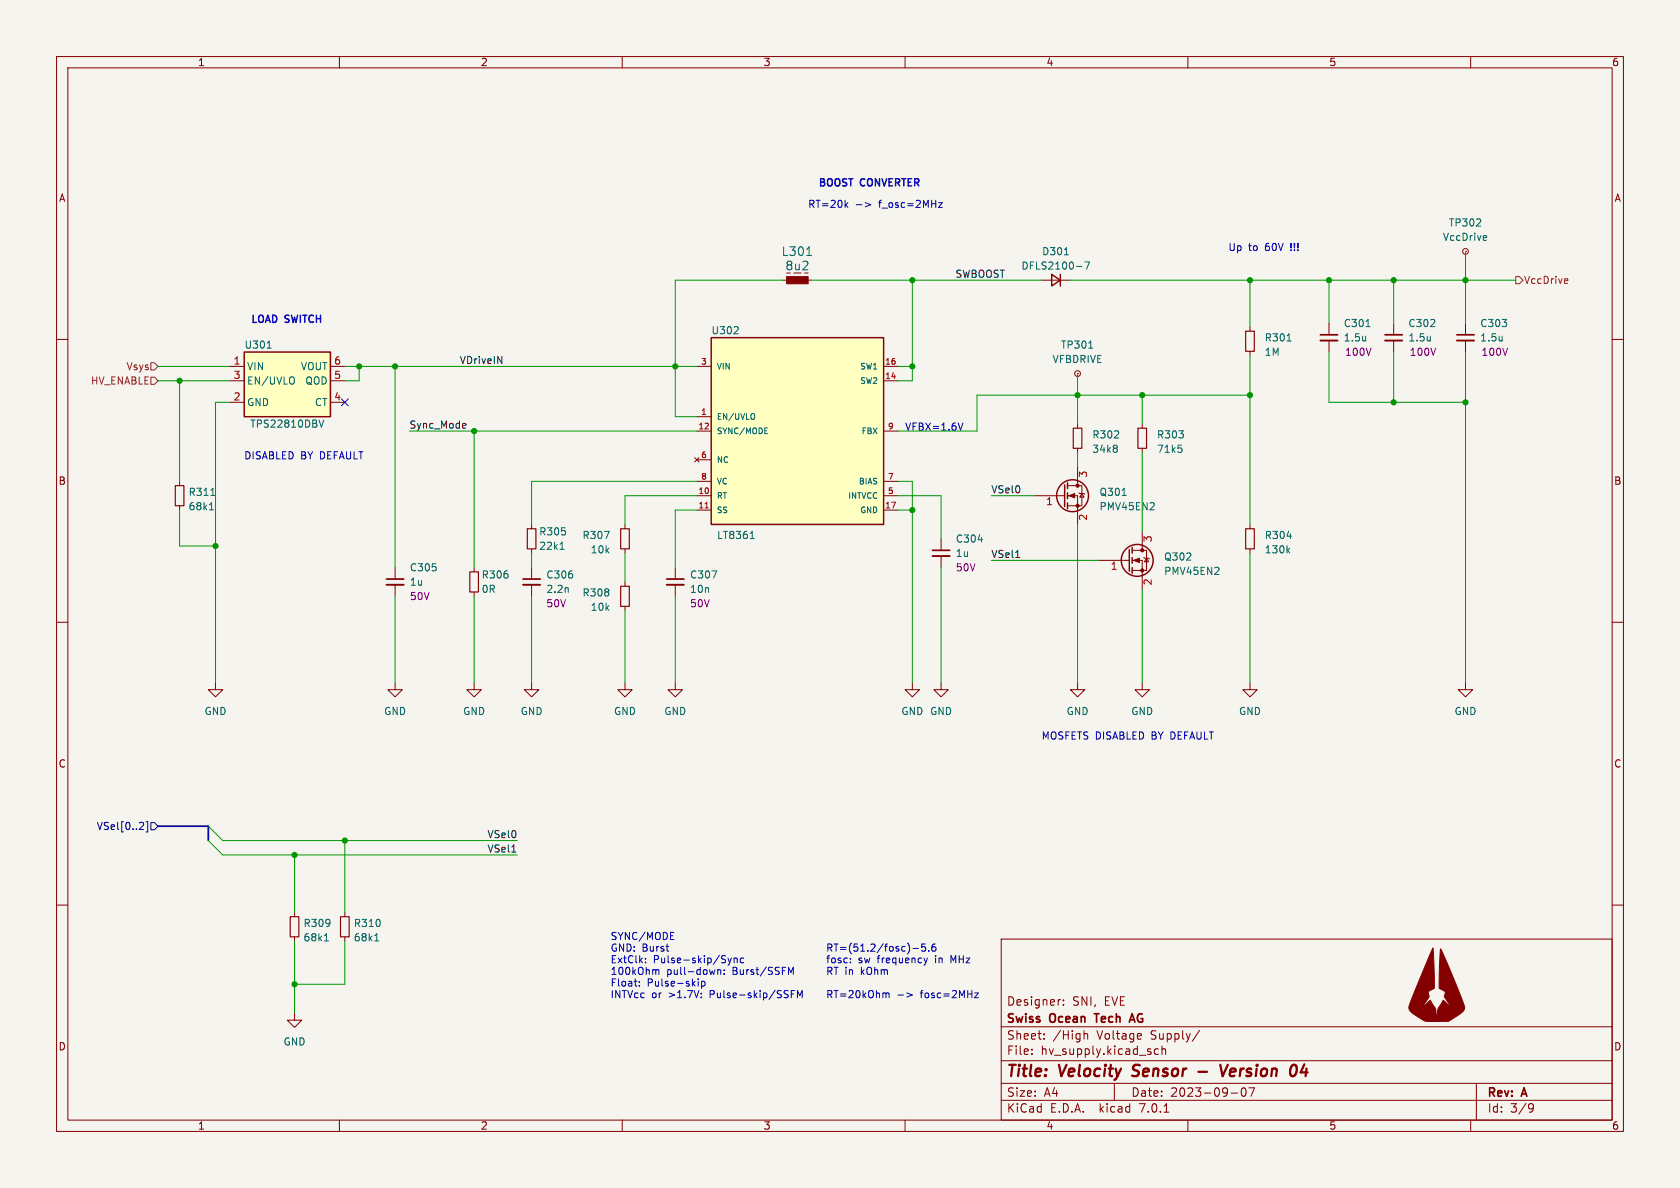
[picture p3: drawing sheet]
<svg xmlns="http://www.w3.org/2000/svg" width="297mm" height="210mm" viewBox="0 0 297 210" stroke-linecap="round" stroke-linejoin="round" font-family="sans-serif">
<path d="M0 0h297v210h-297z" fill="#f5f4ef" stroke="#f5f4ef" stroke-width=".18"/>
<g fill="none" stroke="#840000" stroke-width=".18">
<path d="M10 10h277v190h-277zM12 12h273v186h-273zM60 10v2M110 10v2M160 10v2M210 10v2M260 10v2M10 60h2M138.4 49.5h.5M143 49.5h.5M184.1 49.5h5.1M221 57.8v.7"/>
<path d="M234.9 57.2v2M246.4 57.2v2M259.1 44.5h.1M259.1 57.2v2M285 60h2M40.6 64.8h2.6M40.6 71.1h2.6M40.6 67.3h2.6M58.4 64.8h2.6M58.4 71.1h2.6M58.4 67.3h2.6M123.2 64.8h2.5"/>
<path d="M123.2 73.7h2.5M123.2 76.2h2.5M156.2 64.8h2.5M156.2 67.3h2.5M156.2 76.2h2.5M190.5 66h.1M190.5 74.9v.8M190.5 79.2v.8M201.9 74.9v.8M201.9 79.2v.8M221 62.1v.8M234.9 60.2v2"/>
<path d="M246.4 60.2v2M259.1 60.2v2M31.7 85.1v.8M31.7 89.4v.8M94 92.7v.8M94 97v.8M110.5 92.7v.8M110.5 97v.8M122.8 80.9l.8 .8M123.2 87.6h2.5M123.2 90.2h2.5M123.2 85.1h2.5"/>
<path d="M123.2 81.3h2.5M123.6 80.9l-.8 .8M156.2 87.6h2.5M156.2 90.2h2.5M156.2 85.1h2.5M166.4 95.3v2M166.4 98.3v2M182.9 87.6h5.3M188.7 87.6h1.8v5.1M188.7 85.9h1.8M190.5 85.9h.8v3.5h-2.6M190.5 82.6v3.3"/>
<path d="M190.8 87.1l.1 .1h.7l.2 .2M191.3 87.2l.3 .7h-.7zM194.3 99.1h5.3M200.2 99.1h1.7v5M200.2 97.3h1.7M201.9 97.3h.8v3.5h-2.5M201.9 94v3.3M202.2 98.6l.1 .1h.8l.1 .1M202.7 98.7l.4 .6h-.8zM221 92.7v.8M221 97v.8M10 110h2"/>
<path d="M69.8 100.3v2.1M69.8 103.4v2M83.8 100.3v.8M83.8 104.6v.8M94 100.3v2.1M94 103.4v2M110.5 102.9v.7M110.5 107.2v.8M119.4 100.3v2.1M119.4 103.4v2M285 110h2M38.1 120.7v1.2h1.3l-1.3 1.3-1.3-1.3h1.3"/>
<path d="M69.8 120.7v1.2h1.3l-1.3 1.3-1.2-1.3h1.2M83.8 120.7v1.2h1.3l-1.3 1.3-1.3-1.3h1.3M94 120.7v1.2h1.2l-1.2 1.3-1.3-1.3h1.3M110.5 120.7v1.2h1.3l-1.3 1.3-1.3-1.3h1.3M119.4 120.7v1.2h1.2l-1.2 1.3-1.3-1.3h1.3M161.3 120.7v1.2h1.3l-1.3 1.3-1.3-1.3h1.3M166.4 120.7v1.2h1.2l-1.2 1.3-1.3-1.3h1.3M190.5 120.7v1.2h1.3l-1.3 1.3-1.3-1.3h1.3M201.9 120.7v1.2h1.3l-1.3 1.3-1.2-1.3h1.2M221 120.7v1.2h1.2l-1.2 1.3-1.3-1.3h1.3M259.1 120.7v1.2h1.2l-1.2 1.3-1.3-1.3h1.3M10 160h2"/>
<path d="M285 160h2M52.1 179.1v1.2h1.2l-1.2 1.3-1.3-1.3h1.3M52.1 161.3v.8M52.1 165.6v.8M61 161.3v.8M61 165.6v.8M177 166h108v32h-108zM187.4 176.7h.1M188 177.6v.1M188 176.8v.1M60 198v2M110 198v2"/>
<path d="M160 198v2M177 194.5h108M177 191.5h108M177 187.5h108M177 181.5h108M182.4 186.3v.1M182.4 185.5v.1M184.6 183.6v.1M184.6 182.8v.1M191.6 182.2v1.5M191.6 182.8l.3-.1 .3 .1 .1 .9M197 191.5v3"/>
<path d="M201.6 182.7l.2 .4-.7 .1M201.7 183.6l-.1 .1M204.8 185.5l-.4-.1-.3 .3v.4l.1 .2h.6M205.4 185.5l.2-.1 .4 .1 .1 .9M205.4 184.9v1.5M205.8 196.6h.8M210 198v2M212.1 182.1l-1.3 2M217.6 193.2h1.2M219.6 192.4l.2-.1a.81 .81 0 0 1 .6 .6 .81 .81 0 0 1-.3 .8l-.2 .1a.81 .81 0 0 1-.6-.6 .81 .81 0 0 1 .3-.8zM220.8 192.3h1l-.7 1.5M260 198v2"/>
<path d="M261 191.5v6.5M270.5 195.1l.5 .1a.99 .99 0 0 1-.4 1.4h-.2M271.1 195.7l-.2 .3h-.4"/>
<circle cx="259.1" cy="44.5" r=".51"/>
<circle cx="190.5" cy="66" r=".51"/>
</g>
<path d="M200.1 190.1l.3 .1M211.9 189.5h1.5M215.7 188.2l.4 2 1-2M228.9 188.2a1.3 1.3 0 0 1-.1 1.9" fill="none" stroke="#840000" stroke-width=".4"/>
<path d="M233.4 59.2h3.1M244.9 59.2h3M257.6 59.2h3M164.8 97.3h3.1M68.3 102.4h3.1M92.5 102.4h3M117.9 102.4h3M193.4 179.2h.9M199.6 180.7l.5-1.5 .5 1.5M199.8 180.3h.7" fill="none" stroke="#840000" stroke-width=".3"/>
<g fill="#840000" stroke="#840000" stroke-width=".18">
<path d="M139.1 48.9h3.8v1.3h-3.8z"/>
<path d="M253.3 167.6l.3 7.1-1.1 .6 .2 .9-1.5 2.2 1.7-1.6 .2 .4a3.6 3.6 0 0 1 .9 2.8v-.1a4.3 4.3 0 0 1 1.2-3.1l1.6 1.6-1.5-2.2 .2-.9-1.1-.6 .3-7 3.1 7.2a11.5 11.5 0 0 1 1.1 3.4l-.4 .6-2.4 1.7h-2a4.2 4.2 0 0 1-2.4-.2l-.3-.2a5.9 5.9 0 0 1-2.3-1.9v-.3l.5-1.5z"/>
<path d="M189 87.6l1-.4v.8z"/>
<path d="M200.4 99.1l1-.4v.7z"/>
<circle cx="190.5" cy="89.4" r=".28"/>
<circle cx="190.5" cy="85.9" r=".28"/>
<circle cx="201.9" cy="100.8" r=".28"/>
<circle cx="201.9" cy="97.3" r=".28"/>
</g>
<g fill="none" stroke="#006464" stroke-width=".18">
<path d="M129.7 59h.8M130.4 57.9v.4M142.6 45.2h.9M188.2 45h.7M190.3 47.1h1M191.8 46.3h.8l-.5 1.3M241.5 57.7h.7M262.6 41.7l.2 .3-.6 .1M262.8 42.4l-.2 .1M47.2 61.5h.8M52 66.8v.9M56.4 74.2l.4 1.3 .4-1.3"/>
<path d="M133.4 73.3v.7M135.2 76.7h.5M135.2 75.7h.5M192.5 61.5h.7M197.4 78.8l.1 .1-.1 .3M197.4 79.3l.1 .2-.1 .4M208.3 78.7h.6M208.8 79.2l.2 .2-.2 .5M227.5 60.3h.7M37 90.1h.8M37.3 87.6h.7M37.3 89l.1-.1v1.2"/>
<path d="M99 97.1h.7M99.3 96l.1-.2v1.3M132.6 95.2h.7M132.9 94.1l.1-.2v1.3M198.4 87.6h.7M227.6 97.3l.4 .4M228 96.9l-.5 .5M57.4 166.3h.7M57.6 165.2l.1-.1v1.2M66.2 166.3h.8M66.5 165.2l.1-.1v1.2"/>
</g>
<path d="M220.2 58.5h1.5v3.6h-1.5zM189.7 75.7h1.6v3.5h-1.6zM201.2 75.7h1.5v3.5h-1.5zM31 85.9h1.5v3.5h-1.5zM93.2 93.5h1.5v3.5h-1.5zM109.7 93.5h1.6v3.5h-1.6zM220.2 93.5h1.5v3.5h-1.5zM83.1 101.1h1.5v3.5h-1.5zM109.7 103.6h1.6v3.6h-1.6zM51.3 162.1h1.5v3.5h-1.5zM60.2 162.1h1.5v3.5h-1.5z" fill="none" stroke="#840000" stroke-width=".2"/>
<path d="M233.4 60.2h3.1M244.9 60.2h3M257.6 60.2h3M164.8 98.3h3.1M68.3 103.4h3.1M92.5 103.4h3M117.9 103.4h3" fill="none" stroke="#840000" stroke-width=".33"/>
<g fill="#ffffc2" stroke="#ffffc2" stroke-width=".18">
<path d="M43.2 62.2h15.2v11.5h-15.2z"/>
<path d="M125.7 59.7h30.5v33h-30.5z"/>
</g>
<g fill="none" stroke="#840000" stroke-width=".25">
<path d="M125.7 59.7h30.5v33h-30.5zM185.9 48.5l1.6 1-1.6 1zM187.5 48.5v2M43.2 62.2h15.2v11.5h-15.2zM188.2 85.7v3.8M188.7 85.3v1.1M188.7 87.1v1M188.7 88.9v1M199.6 97.2v3.8M200.2 96.8v1M200.2 98.6v1M200.2 100.3v1"/>
<circle cx="189.6" cy="87.6" r="2.82"/>
<circle cx="201" cy="99.1" r="2.82"/>
</g>
<path d="M124.7 89.8h.5" fill="none" stroke="#a90000" stroke-width=".18"/>
<path d="M268 48.9h.6l.6 .6-.6 .7h-.6zM277 49.3l.2 .3-.6 .1M277.1 50.1h-.1M26.7 64.1h.6l.6 .7-.6 .6h-.6zM26.7 66.7h.6l.6 .6-.6 .6h-.6z" fill="none" stroke="#725600" stroke-width=".18"/>
<path d="M60.4 70.5l1.2 1.2M61.6 70.5l-1.2 1.2M25.1 145.4l.3 .2-.1 .3-.7 .7h.8M25.8 145.2h.3v1.9h-.3M26.7 145.4h.6l.6 .7-.6 .6h-.6z" fill="none" stroke="#000084" stroke-width=".18"/>
<path d="M82.2 74.8l.2 .4-.6 .1M82.3 75.6l-.1 .1M179.6 98.6h.7M90.5 150.6h.7" fill="none" stroke="#0f0f0f" stroke-width=".18"/>
<g fill="none" stroke="#0000c2" stroke-width=".18">
<path d="M149.5 36.2l.4 .5M149.9 35.8l-.5 .5M151.4 36.2h1M153 35.8l.9 .4-.9 .4M165.9 35.8h.7l-.7 .9h.7M170.2 74.8l-.4 1.2M113 174.2v.1M113 173.5v.2M114.1 170.1v.1M114.1 169.4v.1M116.1 171.4l.4 .2v.7M117.7 167.3h.5"/>
<path d="M118.1 168.1h.1M118.5 166.1h.6M118.5 164.8h.6M123.4 173.5v.8M124 176.3v.1M124 175.6v.1M124 173.5v1.2M124 173.5h.4l.2 .2-.1 .6h-.5M126.9 171.5l.2-.1 .3 .1v.8M126.9 171.4v.9M128 172.1v.2M128 171.5v.1"/>
<path d="M128.7 169.4l.3 .8M129 170.2l-.3 .4M129.3 169.4l-.3 .8M129.8 169.4v.8M129.8 169.5l.2-.1h.3v.8M131.5 169.4h-.4l-.2 .2 .1 .5h.5M139.4 171l.4 .9 .4-.9v1.3M139.9 175.7h.4M140.5 175.1h-.6v1.3M141 176.4v-1.3l.4 .9 .4-.9v1.3M150.3 170.1v.1M150.3 169.4v.1"/>
<path d="M156.6 175.6v.1M156.6 175.7v.7M156.6 175.7l.2-.2 .3 .1 .1 .8M158.7 175.9h1M160.3 175.5l1 .4-1 .4M161.4 167.7h1M163.3 169.4l.3 .8M163.6 166.9h-.6l-.1 .6 .2-.1h.4l.1 .2v.4l-.2 .1-.5-.1M163.6 170.2l-.1 .3M164 169.4l-.4 .8M164.2 168v.1M165.3 166.9h-.3a.86 .86 0 0 0 0 1.2l.4-.1 .1-.4-.3-.2h-.2l-.3 .2"/>
<path d="M172.3 175.5h.7l-.7 .9h.7"/>
</g>
<path d="M27.9 146.1h8.9v2.5" fill="none" stroke="#000084" stroke-width=".3"/>
<g fill="none" stroke="#009600" stroke-width=".18">
<path d="M138.4 49.5h-19v24.2h3.8M143.5 49.5h40.6M161.3 49.5v17.8h-2.6M189.2 49.5h78.8M221 49.5v8.3M234.9 49.5v7.7M246.4 49.5v7.7M259.1 44.5v12.7M27.9 64.8h12.7M27.9 67.3h12.7M31.7 67.3v17.8M40.6 71.1h-2.5v49.6"/>
<path d="M61 64.8h62.2M63.5 64.8v2.5h-2.5M69.8 64.8v35.5M72.4 76.2h50.8M83.8 76.2v24.1M158.7 64.8h2.6M190.5 66v8.9M201.9 69.9v5M221 62.9v29.8M221 69.9h-48.3v6.3h-14M234.9 62.2v8.9h24.2M246.4 62.2v8.9"/>
<path d="M259.1 62.2v58.5M31.7 90.2v6.3h6.4M94 97.8v2.5M110.5 97.8v5.1M123.2 90.2h-3.8v10.1M123.2 87.6h-12.7v5.1M123.2 85.1h-29.2v7.6M158.7 85.1h2.6v35.6M158.7 87.6h7.7v7.7M158.7 90.2h2.6M175.3 87.6h7.6M175.3 99.1h19"/>
<path d="M190.5 80v2.6M190.5 92.7v28M201.9 80v14M221 97.8v22.9M69.8 105.4v15.3M83.8 105.4v15.3M94 105.4v15.3M110.5 108v12.7M119.4 105.4v15.3M166.4 100.3v20.4M201.9 104.1v16.6M36.8 148.6l2.6 2.5h52"/>
<path d="M36.8 146.1l2.6 2.5h52M52.1 151.1v10.2M61 148.6v12.7M52.1 166.4v12.7M61 166.4v7.6h-8.9"/>
</g>
<g fill="#009600" stroke="#009600" stroke-width=".18">
<circle cx="201.9" cy="69.9" r=".46"/>
<circle cx="161.3" cy="64.8" r=".46"/>
<circle cx="161.3" cy="49.5" r=".46"/>
<circle cx="190.5" cy="69.9" r=".46"/>
<circle cx="161.3" cy="90.2" r=".46"/>
<circle cx="31.7" cy="67.3" r=".46"/>
<circle cx="63.5" cy="64.8" r=".46"/>
<circle cx="259.1" cy="71.1" r=".46"/>
<circle cx="246.4" cy="71.1" r=".46"/>
<circle cx="221" cy="49.5" r=".46"/>
<circle cx="221" cy="69.9" r=".46"/>
<circle cx="234.9" cy="49.5" r=".46"/>
<circle cx="246.4" cy="49.5" r=".46"/>
<circle cx="259.1" cy="49.5" r=".46"/>
<circle cx="38.1" cy="96.5" r=".46"/>
<circle cx="52.1" cy="151.1" r=".46"/>
<circle cx="61" cy="148.6" r=".46"/>
<circle cx="52.1" cy="174" r=".46"/>
<circle cx="69.8" cy="64.8" r=".46"/>
<circle cx="83.8" cy="76.2" r=".46"/>
<circle cx="119.4" cy="64.8" r=".46"/>
</g>
<g font-size="2.8" fill="#840000">
<text x="178" y="190.8">Title:</text>
<text x="187.4" y="190.8">Velocity</text>
<text x="201" y="190.8">Sensor</text>
<text x="217.7" y="190.8">Version</text>
<text x="230.6" y="190.8">04</text>
</g>
<g font-size="2.1" fill="#006464">
<text x="138.1" y="45.4">L301</text>
<text x="138.8" y="47.9">8u2</text>
</g>
<g font-size="2.1" fill="#840000">
<text x="178" y="177.9">Designer:</text>
<text x="189.6" y="177.9">SNI,</text>
<text x="195.2" y="177.9">EVE</text>
<text x="178" y="183.9">Sheet:</text>
<text x="178" y="181.1">Swiss</text>
<text x="185.7" y="181.1">Ocean</text>
<text x="186.2" y="183.9">/High</text>
<text x="193.9" y="183.9">Voltage</text>
<text x="194.2" y="181.1">Tech</text>
<text x="200.9" y="181.1">AG</text>
<text x="203.5" y="183.9">Supply/</text>
<text x="178" y="186.6">File:</text>
<text x="184" y="186.6">hv_supply.kicad_sch</text>
<text x="178" y="196.8">KiCad</text>
<text x="178" y="194">Size:</text>
<text x="184.6" y="194">A4</text>
<text x="185.7" y="196.8">E.D.A.</text>
<text x="194.4" y="196.8">kicad</text>
<text x="200" y="194">Date:</text>
<text x="201.5" y="196.8">7.0.1</text>
<text x="206.9" y="194">2023-09-07</text>
<text x="263" y="194.2">Rev:</text>
<text x="263" y="196.8">Id:</text>
<text x="267" y="196.8">3/9</text>
<text x="269.2" y="194.2">A</text>
</g>
<g font-size="1.8" fill="#840000">
<text x="35" y="11.8">1</text>
<text x="85" y="11.8">2</text>
<text x="135" y="11.8">3</text>
<text x="185" y="11.8">4</text>
<text x="235" y="11.8">5</text>
<text x="285" y="11.8">6</text>
<text x="10.4" y="35.8">A</text>
<text x="285.4" y="35.8">A</text>
<text x="10.3" y="85.8">B</text>
<text x="285.3" y="85.8">B</text>
<text x="10.3" y="135.8">C</text>
<text x="285.3" y="135.8">C</text>
<text x="10.3" y="185.8">D</text>
<text x="285.3" y="185.8">D</text>
<text x="35" y="199.8">1</text>
<text x="85" y="199.8">2</text>
<text x="135" y="199.8">3</text>
<text x="185" y="199.8">4</text>
<text x="235" y="199.8">5</text>
<text x="285" y="199.8">6</text>
</g>
<g font-size="1.8" fill="#0000c2">
<text x="144.8" y="33">BOOST CONVERTER</text>
<text x="142.9" y="36.8">RT=20k</text>
<text x="155.5" y="36.8">f_osc=2MHz</text>
<text x="217.2" y="44.5">Up</text>
<text x="220.7" y="44.5">to</text>
<text x="223.7" y="44.5">60V</text>
<text x="228.3" y="44.5">!!!</text>
<text x="44.4" y="57.2">LOAD SWITCH</text>
<text x="160" y="76.2">VFBX=1.6V</text>
<text x="43.2" y="81.3">DISABLED BY DEFAULT</text>
<text x="184.1" y="130.8">MOSFETS DISABLED BY DEFAULT</text>
<text x="107.9" y="166.2">SYNC/MODE</text>
<text x="107.9" y="168.3">GND: Burst</text>
<text x="107.9" y="170.4">ExtClk:</text>
<text x="107.9" y="172.4">100kOhm</text>
<text x="115.5" y="170.4">Pulse-skip/Sync</text>
<text x="117.9" y="172.4">pull-down:</text>
<text x="129.6" y="172.4">Burst/SSFM</text>
<text x="146" y="168.3">RT=(51.2/fosc)-5.6</text>
<text x="146" y="170.4">fosc:</text>
<text x="146" y="172.4">RT in</text>
<text x="151.7" y="170.4">sw</text>
<text x="152.2" y="172.4">kOhm</text>
<text x="155.2" y="170.4">frequency</text>
<text x="165.5" y="170.4">in</text>
<text x="168.3" y="170.4">MHz</text>
<text x="107.9" y="174.5">Float:</text>
<text x="107.9" y="176.5">INTVcc</text>
<text x="114.4" y="174.5">Pulse-skip</text>
<text x="115.2" y="176.5">or</text>
<text x="118.2" y="176.5">&gt;1.7V:</text>
<text x="125.6" y="176.5">Pulse-skip/SSFM</text>
<text x="146" y="176.5">RT=20kOhm</text>
<text x="162.8" y="176.5">fosc=2MHz</text>
</g>
<g font-size="1.8" fill="#006464">
<text x="256.1" y="40.2">TP302</text>
<text x="180.5" y="47.8">DFLS2100-7</text>
<text x="184.2" y="45.3">D301</text>
<text x="255" y="42.7">VccDrive</text>
<text x="125.7" y="59.2">U302</text>
<text x="237.5" y="58">C301</text>
<text x="248.9" y="58">C302</text>
<text x="261.6" y="58">C303</text>
<text x="43.2" y="61.8">U301</text>
<text x="43.7" y="65.6">VIN</text>
<text x="53.1" y="65.6">VOUT</text>
<text x="186" y="64.3">VFBDRIVE</text>
<text x="187.5" y="61.8">TP301</text>
<text x="223.5" y="60.5">R301</text>
<text x="223.5" y="63.1">1M</text>
<text x="237.5" y="60.5">1.5u</text>
<text x="248.9" y="60.5">1.5u</text>
<text x="261.6" y="60.5">1.5u</text>
<text x="43.7" y="71.9">GND</text>
<text x="43.7" y="68.1">EN/UVLO</text>
<text x="53.9" y="68.1">QOD</text>
<text x="55.5" y="71.9">CT</text>
<text x="44.2" y="75.8">TPS22810DBV</text>
<text x="193" y="77.7">R302</text>
<text x="204.5" y="77.7">R303</text>
<text x="193" y="80.2">34k8</text>
<text x="204.5" y="80.2">71k5</text>
<text x="33.3" y="87.8">R311</text>
<text x="194.3" y="87.8">Q301</text>
<text x="33.3" y="90.4">68k1</text>
<text x="95.3" y="94.8">R305</text>
<text x="102.9" y="95.4">R307</text>
<text x="126.7" y="95.4">LT8361</text>
<text x="194.3" y="90.4">PMV45EN2</text>
<text x="223.5" y="95.4">R304</text>
<text x="72.4" y="101.2">C305</text>
<text x="95.3" y="97.3">22k1</text>
<text x="104.4" y="98">10k</text>
<text x="168.9" y="96.1">C304</text>
<text x="168.9" y="98.6">1u</text>
<text x="205.7" y="99.3">Q302</text>
<text x="205.7" y="101.8">PMV45EN2</text>
<text x="223.5" y="98">130k</text>
<text x="72.4" y="103.7">1u</text>
<text x="85.1" y="102.4">R306</text>
<text x="85.1" y="105">0R</text>
<text x="96.5" y="102.4">C306</text>
<text x="96.5" y="105">2.2n</text>
<text x="102.9" y="105.6">R308</text>
<text x="121.9" y="102.4">C307</text>
<text x="121.9" y="105">10n</text>
<text x="104.4" y="108.1">10k</text>
<text x="36.1" y="126.6">GND</text>
<text x="67.9" y="126.6">GND</text>
<text x="81.8" y="126.6">GND</text>
<text x="92" y="126.6">GND</text>
<text x="108.5" y="126.6">GND</text>
<text x="117.4" y="126.6">GND</text>
<text x="159.3" y="126.6">GND GND</text>
<text x="188.5" y="126.6">GND</text>
<text x="199.9" y="126.6">GND</text>
<text x="219" y="126.6">GND</text>
<text x="257.1" y="126.6">GND</text>
<text x="53.6" y="164">R309</text>
<text x="53.6" y="166.6">68k1</text>
<text x="62.5" y="164">R310</text>
<text x="62.5" y="166.6">68k1</text>
<text x="50.1" y="185">GND</text>
</g>
<g font-size="1.8" fill="#0f0f0f">
<text x="168.9" y="49.2">SWBOOST</text>
<text x="81.3" y="64.4">VDriveIN</text>
<text x="72.4" y="75.9">Sync_Mode</text>
<text x="175.3" y="87.3">VSel0</text>
<text x="175.3" y="98.7">VSel1</text>
<text x="86.1" y="148.2">VSel0</text>
<text x="86.1" y="150.8">VSel1</text>
</g>
<g font-size="1.8" fill="#725600">
<text x="269.4" y="50.4">VccDrive</text>
<text x="22.2" y="65.6">Vsys</text>
<text x="16" y="68.1">HV_ENABLE</text>
</g>
<g font-size="1.8" fill="#a90000">
<text x="41.2" y="64.5">1</text>
<text x="59" y="64.5">6</text>
<text x="41.2" y="70.9">2</text>
<text x="41.2" y="67.1">3</text>
<text x="59" y="70.9">4</text>
<text x="59" y="67.1">5</text>
<text x="184.9" y="89.5">1</text>
<text x="192.4" y="84.5" transform="rotate(-90 192.4 84.5)">3</text>
<text x="192.4" y="92.1" transform="rotate(-90 192.4 92.1)">2</text>
<text x="203.8" y="95.9" transform="rotate(-90 203.8 95.9)">3</text>
<text x="196.3" y="101">1</text>
<text x="203.8" y="103.5" transform="rotate(-90 203.8 103.5)">2</text>
</g>
<g font-size="1.8" fill="#840084">
<text x="237.7" y="63.1">100V</text>
<text x="249.1" y="63.1">100V</text>
<text x="261.8" y="63.1">100V</text>
<text x="168.9" y="101.2">50V</text>
<text x="72.4" y="106.2">50V</text>
<text x="96.5" y="107.5">50V</text>
<text x="121.9" y="107.5">50V</text>
</g>
<text font-size="1.8" fill="#000084" x="17" y="146.9">VSel[0..2]</text>
<g font-size="1.4" fill="#a90000">
<text x="123.9" y="64.5">3</text>
<text x="156.4" y="64.5">16</text>
<text x="156.4" y="67.1">14</text>
<text x="123.4" y="75.9">12</text>
<text x="123.9" y="73.4">1</text>
<text x="156.9" y="75.9">9</text>
<text x="123.9" y="81">6</text>
<text x="123.4" y="87.4">10</text>
<text x="123.4" y="89.9">11</text>
<text x="123.9" y="84.8">8</text>
<text x="156.4" y="89.9">17</text>
<text x="156.9" y="87.4">5</text>
<text x="156.9" y="84.8">7</text>
</g>
<g font-size="1.4" fill="#006464">
<text x="126.7" y="65.5">VIN</text>
<text x="151.9" y="65.5">SW1</text>
<text x="151.9" y="68">SW2</text>
<text x="126.7" y="74.4">EN/UVLO</text>
<text x="126.7" y="76.9">SYNC/MODE</text>
<text x="152.2" y="76.9">FBX</text>
<text x="126.7" y="82">NC</text>
<text x="126.7" y="88.3">RT</text>
<text x="126.7" y="85.8">VC</text>
<text x="149.8" y="88.3">INTVCC</text>
<text x="151.7" y="85.8">BIAS</text>
<text x="126.7" y="90.9">SS</text>
<text x="151.9" y="90.9">GND</text>
</g>
</svg>
